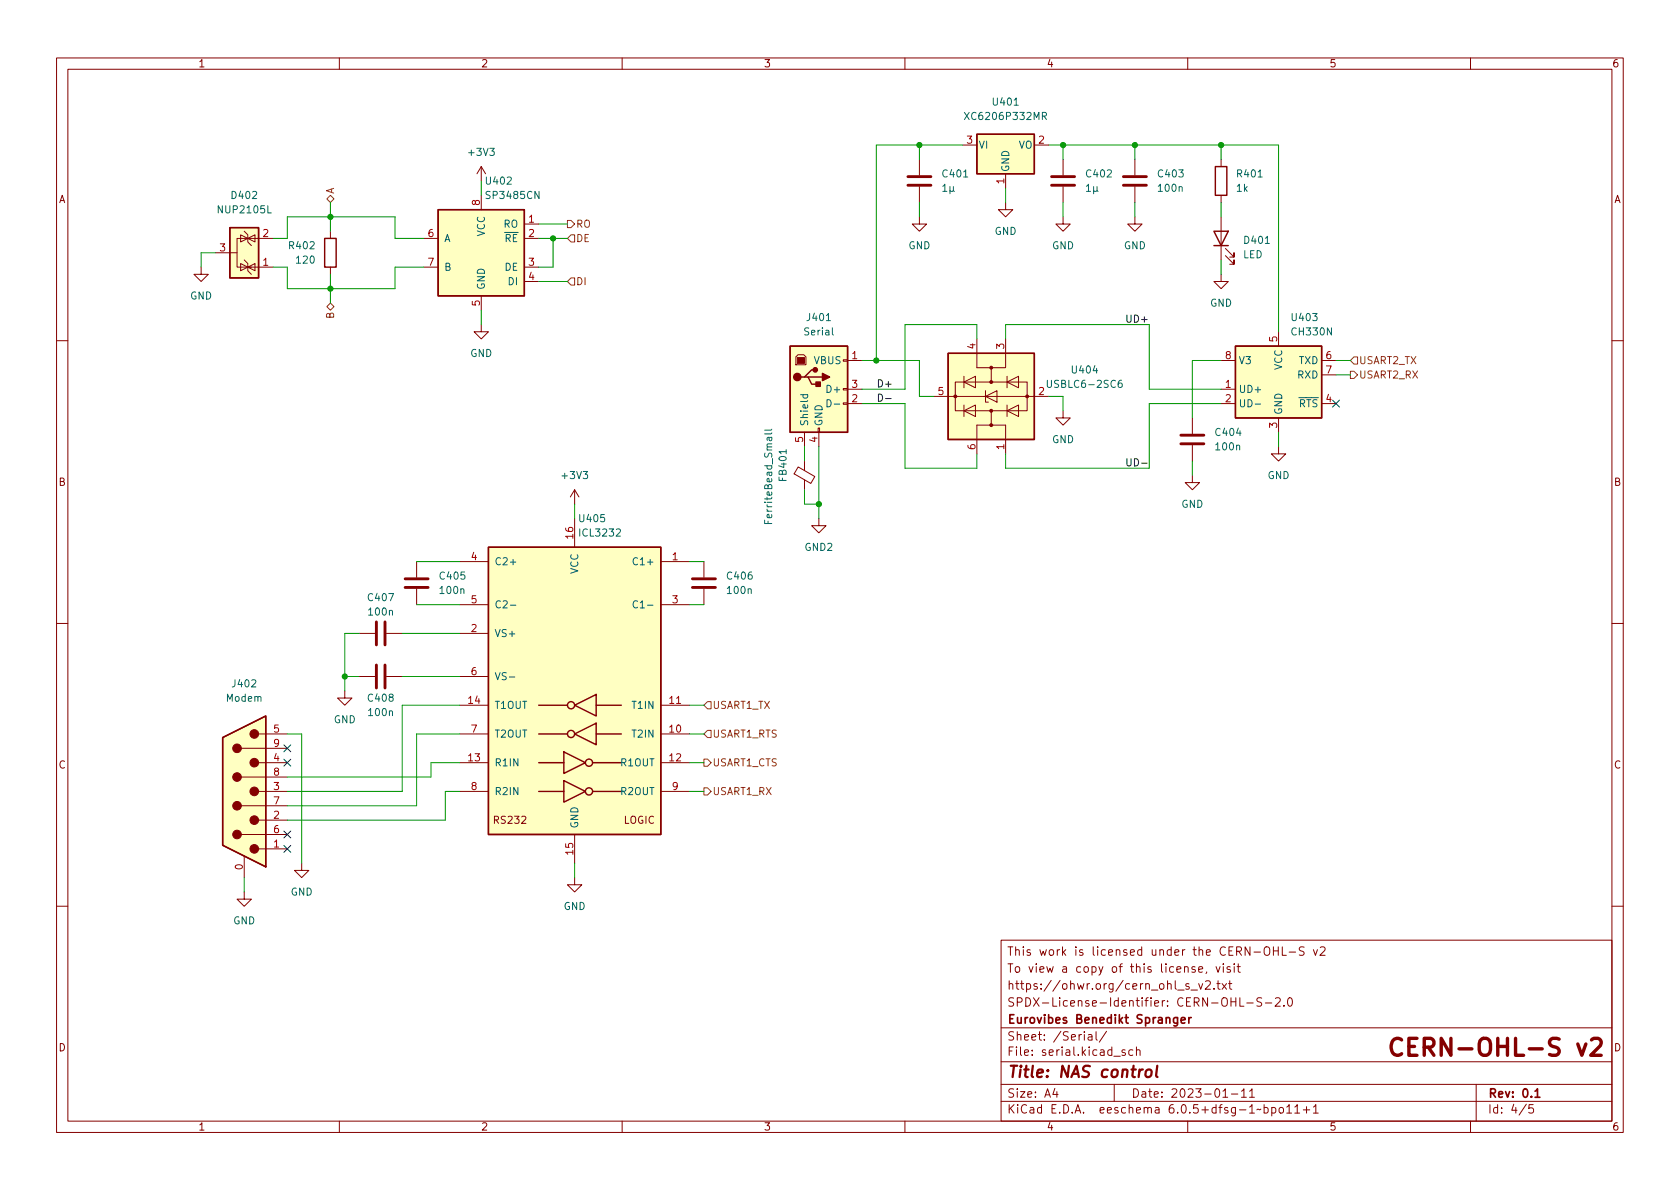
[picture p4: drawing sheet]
<svg xmlns="http://www.w3.org/2000/svg" width="297mm" height="210mm" viewBox="0 0 297 210" stroke-linecap="round" stroke-linejoin="round" font-family="sans-serif">
<g fill="none" stroke="#840000" stroke-width=".18">
<path d="M10 10.2h277v190.1h-277zM12 12.2h273v186.1h-273zM60 10.2v2M110 10.2v2M160 10.2v2M210 10.2v2M260 10.2v2M85.1 29.5l-.8 1.2M85.1 29.5v2.5M85.1 34.5v2.6M85.1 29.5l.8 1.2M92.7 39.6h2.5"/>
<path d="M162.6 38.3v1.3h1.2l-1.2 1.3-1.3-1.3h1.3M162.6 28.2v2.8M162.6 33v2.8M170.2 25.6h2.5M177.8 35.8v1.3h1.3l-1.3 1.2-1.3-1.2h1.3M177.8 30.7v2.6M182.9 25.6h2.5M188 38.3v1.3h1.2l-1.2 1.3-1.3-1.3h1.3M188 28.2v2.8M188 33v2.8M200.7 38.3v1.3h1.2l-1.2 1.3-1.3-1.3h1.3M200.7 28.2v2.8"/>
<path d="M200.7 33v2.8M215.9 28.2v1.3M215.9 34.5v1.3M215.9 38.3v7.7M35.6 47.2v1.3h1.2l-1.2 1.3-1.3-1.3h1.3M38.1 44.7h3.8M42.5 46.6l1.3 .6-1.3 .7zM42.5 41.5l1.3 .7-1.3 .6zM43.2 46l.6 .6v1.3l.6 .6M43.2 40.9l.6 .6v1.3l.6 .6M43.8 42.2h-1.9v5h1.9M43.8 42.2l1.3-.7v1.3z"/>
<path d="M43.8 47.2l1.3 .7v-1.3l-1.3 .6h.6M43.8 47.2h4.5M43.8 42.2h4.5M58.4 40.9v1.3M58.4 47.2v1.3M74.9 47.2h2.6M74.9 42.2h2.6M85.1 57.4v1.3h1.3l-1.3 1.2-1.3-1.2h1.3M85.1 52.3v2.6M92.7 47.2h2.5M92.7 42.2h2.5M92.7 49.8h2.5"/>
<path d="M172.7 59.9v5.1h2.6v2.6M177.8 59.9v5.1h-2.5M215.9 48.5v1.3h1.3l-1.3 1.2-1.3-1.2h1.3M216.7 45.2l1.5 1.5v-.7v.7h-.8M216.7 43.9l1.5 1.6v-.8v.8h-.8M226.1 58.7v2.5M10 60.2h2M140.7 63.1l.4-.4h1l.4 .4v1.4h-1.8zM142.2 76.4v2.6M144.7 75.7h.2v.7h-.2zM144.8 76.4v2.6M149.1 71.2h.8v.3h-.8z"/>
<path d="M149.1 68.7h.8v.3h-.8zM149.1 63.6h.8v.3h-.8zM149.9 68.8h2.5M149.9 71.4h2.5M149.9 63.7h2.5M165.1 70.1h20.3M168.9 67.6h12.7v5h-12.7zM170.4 72.6l2.1-1v2.1zM170.4 67.6l2.1-1.1v2.1zM170.4 66.5v2.1M170.4 71.6v2.1M174.2 70.1l2.1-1v2z"/>
<path d="M174.2 69.1v2h.6M175.3 72.6v2.6h-2.6v5.1M175.3 75.2h2.5v5.1M178.1 72.6l2-1v2.1zM178.1 67.6l2-1.1v2.1zM178.1 66.5v2.1M178.1 71.6v2.1M188 72.6v1.3h1.2l-1.2 1.3-1.3-1.3h1.3M210.8 73.9v2.8M210.8 78.7v2.8M215.9 68.8h2.5M215.9 71.4h2.5"/>
<path d="M215.9 63.7h2.5M226.1 79v1.3h1.2l-1.2 1.2-1.3-1.2h1.3M226.1 73.9v2.5M233.7 71.4h2.5M233.7 63.7h2.5M233.7 66.3h2.5M285 60.2h2M73.7 99.3v2.8M81.3 99.3h5.1M101.6 86.6v2.5M101.6 91.7v5.1M101.6 86.6l-.8 1.3"/>
<path d="M101.6 86.6l.8 1.3M116.8 99.3h5.1M124.5 99.3v2.8M141.1 82.6l3 1.7-.7 1.2-3-1.7zM142.2 81.5v1.7M142.2 84.9v1.7M144.8 91.7v1.3h1.2l-1.2 1.2-1.3-1.2h1.3M210.8 84.1v1.2h1.3l-1.3 1.3-1.3-1.3h1.3M10 110.2h2M63.5 112h2.8M63.5 119.6h2.8M68.3 112h2.8"/>
<path d="M68.3 119.6h2.8M73.7 104.1v2.8M81.3 112h5.1M81.3 106.9h5.1M81.3 119.6h5.1M116.8 106.9h5.1M124.5 104.1v2.8M285 110.2h2M42.7 137.4h8.1M42.7 132.3h8.1M45.7 129.8h5.1M45.7 134.9h5.1"/>
<path d="M45.7 139.9h5.1M61 122.2v1.2h1.2l-1.2 1.3-1.3-1.3h1.3M81.3 129.8h5.1M81.3 124.7h5.1M81.3 134.9h5.1M81.3 139.9h5.1M116.8 129.8h5.1M116.8 124.7h5.1M116.8 134.9h5.1M116.8 139.9h5.1M42.7 147.6h8.1M42.7 142.5h8.1"/>
<path d="M43.2 157.7v1.3h1.2l-1.2 1.3-1.3-1.3h1.3M43.2 151.4v3.8M45.7 150.1h5.1M45.7 145h5.1M53.3 152.6v1.3h1.3l-1.3 1.3-1.2-1.3h1.2M101.6 155.2v1.3h1.3l-1.3 1.2-1.3-1.2h1.3M101.6 147.6v5M10 160.2h2M177 166.3h108v32h-108zM210.2 174l-.3-.1-.3 .2 .1 .3 .5 .1v.4h-.6M210.6 175.1h1.1M211.3 171l-.4-.1-.2 .2 .1 .3 .5 .1v.4h-.6"/>
<path d="M211.9 173.9l.4 1 .3-1M211.9 171.4l.7-.1v-.3l-.5-.1-.2 .2 .1 .8h.6M213.1 173.6l.6-.2 .2 .2 .1 .3-.9 1h.9M213.4 171.9l-.2 .2M214.6 174.8v.1M215 170.9l.4 1 .3-1M215.1 173.9h.6M215.4 173.4v1.3l.3 .2M216.1 173.9l.8 1M216.3 170.4v.2M216.3 170.9v1M216.9 173.9l-.8 1"/>
<path d="M217.2 173.9h.6M217.4 173.4v1.3l.4 .2M217.5 171l-.4-.1-.2 .2 .1 .3 .5 .1v.4h-.6M218.2 170.4v.2M218.2 170.9v1M218.7 170.9h.6M218.9 170.4v1.3l.4 .2M219.2 176.4v1.5h.7M220.4 177.4h1.2M223.1 176.5l-.6-.1-.2 .2v.4l.6 .3 .2 .3-.3 .3h-.6M223.6 167.6a.5 .5 0 0 1 .6-.2 .5 .5 0 0 1 .3 .5v.5a.5 .5 0 0 1-.5 .6 .5 .5 0 0 1-.5-.6zM223.7 177.4h1.2"/>
<path d="M225.1 167.4v1.5M225.1 168.1h.9M225.5 176.6l.6-.2 .2 .2 .1 .3-1 1h1M226 167.4v1.5M226.7 167.4v1.5h.7M227 177.8v.1M227.8 176.6l.2-.2a.81 .81 0 0 1 .6 .7 .81 .81 0 0 1-.3 .8h-.2a.81 .81 0 0 1-.3-1.3zM227.9 168.4h1.2M230.6 167.5l-.6-.1-.2 .2v.4l.6 .3 .2 .3-.3 .3h-.6M232.2 167.9l.4 1 .3-1M233.4 167.6l.6-.2 .2 .2 .1 .3-.9 1h.9M285 160.2h2"/>
<path d="M60 198.3v2M110 198.3v2M160 198.3v2M177 194.8h108M177 191.8h108M177 187.8h108M177 181.8h108M186.5 192.5l-.4 1h1M186.9 193v1M192.4 183h.6l.1 .9M193.1 183.3l-.5 .1a.29 .29 0 0 0-.2 .2 .29 .29 0 0 0 .2 .3h.5M193.8 182.4v1.3l.2 .2"/>
<path d="M195.6 182.4l-1.2 1.9M196.9 186.8h1.2M197 191.8v3M198.9 185.7l-.3-.1-.2 .2v.3l.5 .1v.4h-.5M200.3 185.7l-.4-.1-.3 .3v.4l.1 .3h.6M200.9 185.8l.2-.2 .4 .1 .1 .9M200.9 185.1v1.5M210 198.3v2M216.2 193l.4-.5v1.5M216.2 194h.9M217.7 193.5h1.2M219.5 193l.4-.5v1.5"/>
<path d="M219.5 194h.9M220.9 193l.5-.5v1.5M220.9 194h.9M223.5 195.9l.4-.1 .3 .3v.4l-.1 .3h-.6M223.5 195.3v1.5M224.9 195.9l.4-.1 .3 .3v.4l-.2 .3h-.5M224.9 195.8v1.5M226.3 195.9l.3-.1 .3 .3v.4l-.3 .3h-.3l-.2-.3v-.4zM227.5 195.8l.4-.5v1.5M227.5 196.8h.9M228.9 195.8l.5-.5v1.5M228.9 196.8h.9"/>
<path d="M230.4 196.3h1.2M231 195.7v1.1M232.2 195.8l.4-.5v1.5M232.2 196.8h.9M260 198.3v2M261 191.8v6.5M269.9 195.3l-1.3 1.9M271.1 195.3h-.7l-.1 .7 .2-.1 .5 .1 .2 .2-.1 .5-.2 .1-.6-.1"/>
</g>
<path d="M208.2 179.9v1.2l-.3 .3h-.3M210.2 179.9v1M210.6 179.9l-.3 .1-.1 .2M208.2 180l-.4-.1-.3 .3v.4l.1 .3h.6M208.8 180.4l.8-.1-.1-.3-.4-.1-.3 .2 .1 .8h.6M271.4 193l.4-.5v1.5M271.4 194h.9" fill="none" stroke="#840000" stroke-width=".3"/>
<path d="M202.7 189.3a.52 .52 0 0 1 .5-.2 .52 .52 0 0 1 .4 .4v.6a.55 .55 0 0 1-.6 .4 .55 .55 0 0 1-.5-.4zM204.6 188.5l-.2 1.7 .3 .3" fill="none" stroke="#840000" stroke-width=".4"/>
<path d="M279 184.6l.7 2 .7-2M281.4 183.9l.4-.3h.7a.81 .81 0 0 1 .5 1.3l-1.8 1.7h1.9" fill="none" stroke="#840000" stroke-width=".6"/>
<g fill="#ffffc2" stroke="#ffffc2" stroke-width=".18">
<path d="M86.4 96.8h30.4v50.8h-30.4z"/>
<path d="M167.6 62.5h15.3v15.2h-15.3z"/>
<path d="M218.4 61.2h15.3v12.7h-15.3z"/>
<path d="M139.7 61.2h10.2v15.2h-10.2z"/>
<path d="M40.6 40.3h5.1v8.8h-5.1z"/>
<path d="M77.5 37.1h15.2v15.2h-15.2z"/>
<path d="M172.7 23.7h10.2v7h-10.2z"/>
<path d="M39.4 130.4l7.6-3.8v26.7l-7.6-3.8z"/>
</g>
<g fill="none" stroke="#840000" stroke-width=".25">
<path d="M77.5 37.1h15.2v15.2h-15.2zM172.7 23.7h10.2v7h-10.2zM214.9 29.5h2v5h-2zM40.6 40.3h5.1v8.8h-5.1zM57.4 42.2h2v5h-2zM214.6 40.9h2.6l-1.3 2.5zM214.6 43.4h2.6M139.7 61.2h10.2v15.2h-10.2zM142.2 66.7h.7l.6 1.2h1.3M142.9 66.7h2.5M144.1 65.4h-.6l-1.3 1.3h-.6M167.6 62.5h15.3v15.2h-15.3z"/>
<path d="M218.4 61.2h15.3v12.7h-15.3zM86.4 96.8h30.4v50.8h-30.4zM39.4 130.4l7.6-3.8v26.7l-7.6-3.8zM95.2 129.8h5.1M95.2 124.7h5.1M95.2 139.9h4.5M95.2 134.9h4.5M99.7 138l3.8 1.9-3.8 2zM99.7 133l3.8 1.9-3.8 1.9zM101.6 129.8l3.8-1.9v3.8zM101.6 124.7l3.8-1.9v3.8zM104.8 139.9h5.1"/>
<path d="M104.8 134.9h5.1M105.4 129.8h4.5M105.4 124.7h4.5"/>
<circle cx="101" cy="124.7" r=".63"/>
<circle cx="101" cy="129.8" r=".63"/>
<circle cx="104.1" cy="139.9" r=".63"/>
<circle cx="104.1" cy="134.9" r=".63"/>
</g>
<g fill="none" stroke="#006464" stroke-width=".18">
<path d="M170.5 19.9l.9 1.2M171.4 19.9l-.9 1.2M166.7 32.9l.4-.3v1.2M166.7 33.8h.7M168 33v1.3M168.6 33.7l.1 .1M168.6 33l-.1 .8h-.4l-.1-.1M184.3 20.5h.6l.1-.2v-.3l-.7-.1v1.2M184.6 20.5l.4 .6M192.1 32.9l.4-.3v1.2M192.1 33.8h.7M193.4 33v1.3"/>
<path d="M194 33.7l.1 .1M194 33l-.1 .8h-.4l-.1-.1M136.5 76.6l-.2 .1h-1.1M136.5 75.9l-.2 .2h-1.1M141.5 69.8h1.3M142 69.8v.4l.2 .2 .6-.1v-.5M146.2 70.7a.64 .64 0 0 1 .8 .6 .64 .64 0 0 1-.8 .6zM147.5 71.5h1M185.2 67.2v1.1l.2 .2h.4l.1-.2v-1.1M198.3 67.2l-.4 .1a.86 .86 0 0 0 0 1.2l.5-.1v-.4l-.2-.3h-.3l-.2 .3M221.9 71.5h1M112.7 98.7a.6 .6 0 0 0-.8 .5 .6 .6 0 0 0 .6 .7l.2-.1"/>
<path d="M135.2 92v.6h1.3M135.8 92.2v.4M90.1 119.7h.9M90.2 107h1M112.7 106.4a.6 .6 0 0 0-.8 .4 .6 .6 0 0 0 .6 .7l.2-.1"/>
</g>
<g fill="#840000" stroke="#840000" stroke-width=".18">
<path d="M141 63.2h1.2v1.1h-1.2z"/>
<circle cx="175.3" cy="75.2" r=".25"/>
<circle cx="175.3" cy="72.6" r=".25"/>
<circle cx="181.6" cy="70.1" r=".25"/>
<circle cx="168.9" cy="70.1" r=".25"/>
<circle cx="175.3" cy="67.6" r=".25"/>
<circle cx="175.3" cy="65" r=".25"/>
<circle cx="45" cy="150.1" r=".76"/>
<circle cx="45" cy="145" r=".76"/>
<circle cx="45" cy="139.9" r=".76"/>
<circle cx="45" cy="134.9" r=".76"/>
<circle cx="45" cy="129.8" r=".76"/>
<circle cx="41.9" cy="147.6" r=".76"/>
<circle cx="41.9" cy="142.5" r=".76"/>
<circle cx="41.9" cy="137.4" r=".76"/>
<circle cx="41.9" cy="132.3" r=".76"/>
</g>
<g fill="none" stroke="#840000" stroke-width=".51">
<path d="M160.5 32.8h4.1M160.5 31.2h4.1M185.9 32.8h4.1M185.9 31.2h4.1M198.6 32.8h4.1M198.6 31.2h4.1M208.8 78.5h4.1M208.8 77h4.1M66.5 110v4M66.5 117.6v4.1M68.1 110v4M68.1 117.6v4.1"/>
<path d="M71.6 103.9h4.1M71.6 102.4h4.1M122.4 103.9h4.1M122.4 102.4h4.1"/>
</g>
<g fill="#840000" stroke="#840000" stroke-width=".25">
<path d="M145.4 66l1.3 .7-1.3 .6z"/>
<path d="M144.3 67.6h.7v.7h-.7z"/>
<circle cx="141" cy="66.7" r=".63"/>
<circle cx="144.1" cy="65.4" r=".38"/>
</g>
<path d="M57.8 35.2l.6-.7 .7 .7-.7 .6zM100.3 39h.7l.6 .6-.6 .7h-.7zM57.8 54.2l.6-.6 .7 .6-.7 .7zM100.3 42.2l.7-.7h.6v1.3h-.6zM101 49.1h.6v1.3h-.6l-.7-.6zM238.8 65.7h.6l.6 .6-.6 .6h-.6zM239.4 63.1h.6v1.3h-.6l-.6-.7zM124.5 139.3h.6l.6 .6-.6 .7h-.6zM124.5 134.2h.6l.6 .7-.6 .6h-.6zM125.1 124.1h.6v1.2h-.6l-.6-.6zM125.1 129.2h.6v1.2h-.6l-.6-.6z" fill="none" stroke="#725600" stroke-width=".18"/>
<path d="M155.3 69.7a.64 .64 0 0 1 .8 .6 .64 .64 0 0 1-.8 .7zM156.6 70.5h1M199.3 81.1v1l.2 .3h.2l.3-.3v-1" fill="none" stroke="#0f0f0f" stroke-width=".18"/>
<g fill="none" stroke="#009600" stroke-width=".18">
<path d="M58.4 35.8v5.1M85.1 32v2.5M95.2 39.6h5.1M162.6 25.6v2.6M162.6 35.8v2.5M170.2 25.6h-15.3v38.1M177.8 33.3v2.5M185.4 25.6h40.7v33.1M188 25.6v2.6M188 35.8v2.5M200.7 25.6v2.6M200.7 35.8v2.5"/>
<path d="M215.9 25.6v2.6M215.9 35.8v2.5M38.1 44.7h-2.5v2.5M48.3 42.2h2.5v-3.9h19v3.9h5.1M48.3 47.2h2.5v3.8h19v-3.8h5.1M58.4 48.5v5.1M85.1 54.9v2.5M95.2 42.2h5.1M95.2 49.8h5.1M97.8 42.2v5h-2.6M172.7 59.9v-2.5h-12.7v11.4h-7.6M177.8 59.9v-2.5h25.4v11.4h12.7"/>
<path d="M215.9 46v2.5M142.2 79v2.5M144.8 79v12.7M152.4 63.7h10.2v6.4h2.5M152.4 71.4h7.6v11.4h12.7v-2.5M185.4 70.1h2.6v2.5M215.9 63.7h-5.1v10.2M215.9 71.4h-12.7v11.4h-25.4v-2.5M226.1 76.4v2.6M236.2 63.7h2.6M236.2 66.3h2.6M73.7 99.3h7.6"/>
<path d="M101.6 89.1v2.6M121.9 99.3h2.6M142.2 86.6v2.5h2.6M210.8 81.5v2.6M61 119.6h2.5M63.5 112h-2.5v10.2M71.1 119.6h10.2M71.1 112h10.2M73.7 106.9h7.6M121.9 106.9h2.6M50.8 129.8h2.5v22.8M81.3 124.7h-10.2v15.2h-20.3"/>
<path d="M81.3 139.9h-2.6v5.1h-27.9M81.3 134.9h-5.1v2.5h-25.4M81.3 129.8h-7.6v12.7h-22.9M121.9 139.9h2.6M121.9 134.9h2.6M121.9 129.8h2.6M121.9 124.7h2.6M43.2 155.2v2.5M101.6 152.6v2.6"/>
</g>
<path d="M235.6 70.8l1.2 1.2M236.8 70.8l-1.2 1.2M50.2 131.7l1.2 1.2M50.2 134.3l1.2 1.2M51.4 131.7l-1.2 1.2M51.4 134.3l-1.2 1.2M50.2 147l1.2 1.2M50.2 149.5l1.2 1.2M51.4 147l-1.2 1.2M51.4 149.5l-1.2 1.2" fill="none" stroke="#000084" stroke-width=".18"/>
<g fill="#009600" stroke="#009600" stroke-width=".18">
<circle cx="61" cy="119.6" r=".46"/>
<circle cx="144.8" cy="89.1" r=".46"/>
<circle cx="162.6" cy="25.6" r=".46"/>
<circle cx="154.9" cy="63.7" r=".46"/>
<circle cx="97.8" cy="42.2" r=".46"/>
<circle cx="58.4" cy="38.3" r=".46"/>
<circle cx="58.4" cy="51" r=".46"/>
<circle cx="215.9" cy="25.6" r=".46"/>
<circle cx="200.7" cy="25.6" r=".46"/>
<circle cx="188" cy="25.6" r=".46"/>
</g>
<text font-size="4.2" fill="#840000" x="245" y="186.8">CERN-OHL-S v2</text>
<text font-size="2.8" fill="#840000" x="178" y="190.6">Title: NAS control</text>
<g font-size="2.1" fill="#840000">
<text x="178" y="172">To view a copy of this license, visit</text>
<text x="178" y="169">This work is licensed under the CERN-OHL-S v2</text>
<text x="178" y="178">SPDX-License-Identifier: CERN-OHL-S-2.0</text>
<text x="178" y="175">https://ohwr.org/cern_ohl_s_v2.txt</text>
<text x="178" y="184">Sheet: /Serial/</text>
<text x="178" y="181">Eurovibes Benedikt Spranger</text>
<text x="178" y="186.7">File: serial.kicad_sch</text>
<text x="178" y="196.9">KiCad E.D.A. eeschema 6.0.5+dfsg-1~bpo11+1</text>
<text x="178" y="194.1">Size: A4</text>
<text x="200" y="194.1">Date: 2023-01-11</text>
<text x="263" y="194.1">Rev: 0.1</text>
<text x="263" y="196.9">Id: 4/5</text>
</g>
<g font-size="1.8" fill="#840000">
<text x="35" y="11.9">1</text>
<text x="85" y="11.9">2</text>
<text x="135" y="11.9">3</text>
<text x="185" y="11.9">4</text>
<text x="235" y="11.9">5</text>
<text x="285" y="11.9">6</text>
<text x="10.3" y="35.9">A</text>
<text x="285.3" y="35.9">A</text>
<text x="10.3" y="85.9">B</text>
<text x="285.3" y="85.9">B</text>
<text x="10.3" y="135.9">C</text>
<text x="285.3" y="135.9">C</text>
<text x="87.5" y="145.7">RS232</text>
<text x="110.2" y="145.7">LOGIC</text>
<text x="10.3" y="185.9">D</text>
<text x="285.3" y="185.9">D</text>
<text x="35" y="199.9">1</text>
<text x="85" y="199.9">2</text>
<text x="135" y="199.9">3</text>
<text x="185" y="199.9">4</text>
<text x="235" y="199.9">5</text>
<text x="285" y="199.9">6</text>
</g>
<g font-size="1.8" fill="#006464">
<text x="171.2" y="21.2">XC6206P332MR</text>
<text x="175.7" y="18.7">U401</text>
<text x="83" y="27.6">+3V3</text>
<text x="173" y="26.3">VI</text>
<text x="180.1" y="26.3">VO</text>
<text x="41.1" y="35.2">D402</text>
<text x="86.1" y="32.6">U402</text>
<text x="86.2" y="35.2">SP3485CN</text>
<text x="166.8" y="31.4">C401</text>
<text x="178.4" y="30.5" transform="rotate(-90 178.4 30.5)">GND</text>
<text x="192.2" y="31.4">C402</text>
<text x="204.9" y="31.4">C403</text>
<text x="204.9" y="33.9">100n</text>
<text x="218.7" y="33.9">1k</text>
<text x="218.9" y="31.4">R401</text>
<text x="38.8" y="37.7">NUP2105L</text>
<text x="85.7" y="41.8" transform="rotate(-90 85.7 41.8)">VCC</text>
<text x="89" y="40.3">RO</text>
<text x="175.8" y="41.5">GND</text>
<text x="51.2" y="44.1">R402</text>
<text x="52.5" y="46.6">120</text>
<text x="78.5" y="42.8">A</text>
<text x="78.5" y="47.9">B</text>
<text x="87.9" y="42.8">~{RE}</text>
<text x="89.2" y="47.9">DE</text>
<text x="160.6" y="44.1">GND</text>
<text x="186" y="44.1">GND</text>
<text x="198.7" y="44.1">GND</text>
<text x="219.7" y="45.7">LED</text>
<text x="220.1" y="43.1">D401</text>
<text x="33.6" y="53">GND</text>
<text x="85.7" y="51.3" transform="rotate(-90 85.7 51.3)">GND</text>
<text x="89.9" y="50.4">DI</text>
<text x="142.4" y="59.3">Serial</text>
<text x="142.8" y="56.8">J401</text>
<text x="213.9" y="54.2">GND</text>
<text x="228.5" y="56.8">U403</text>
<text x="228.5" y="59.3">CH330N</text>
<text x="83.1" y="63.1">GND</text>
<text x="143.9" y="64.4">VBUS</text>
<text x="218.9" y="64.4">V3</text>
<text x="226.7" y="65.5" transform="rotate(-90 226.7 65.5)">VCC</text>
<text x="229.6" y="64.4">TXD</text>
<text x="146.5" y="69.5">D+</text>
<text x="185.7" y="68.6">USBLC6-2SC6</text>
<text x="189.7" y="66">U404</text>
<text x="218.9" y="69.5">UD+</text>
<text x="229.4" y="66.9">RXD</text>
<text x="142.9" y="75.4" transform="rotate(-90 142.9 75.4)">Shield</text>
<text x="145.4" y="75.4" transform="rotate(-90 145.4 75.4)">GND</text>
<text x="215" y="77.1">C404</text>
<text x="218.9" y="72">UD-</text>
<text x="226.7" y="73.4" transform="rotate(-90 226.7 73.4)">GND</text>
<text x="228.3" y="72">~{RTS}</text>
<text x="186" y="78.4">GND</text>
<text x="215.1" y="79.6">100n</text>
<text x="99.5" y="84.7">+3V3</text>
<text x="139.1" y="84.9" transform="rotate(-90 139.1 84.9)">FB401</text>
<text x="208.9" y="89.8">GND</text>
<text x="224.1" y="84.7">GND</text>
<text x="102.6" y="92.3">U405</text>
<text x="102.7" y="94.9">ICL3232</text>
<text x="136.5" y="92.1" transform="rotate(-90 136.5 92.1)">FerriteBead_Small</text>
<text x="87.4" y="99.9">C2+</text>
<text x="102.2" y="101.5" transform="rotate(-90 102.2 101.5)">VCC</text>
<text x="112.5" y="99.9">C1+</text>
<text x="142.3" y="97.4">GND2</text>
<text x="65.2" y="106.3">C407</text>
<text x="77.9" y="102.5">C405</text>
<text x="77.9" y="105">100n</text>
<text x="87.4" y="107.6">C2-</text>
<text x="113" y="107.6">C1-</text>
<text x="128.7" y="102.5">C406</text>
<text x="128.7" y="105">100n</text>
<text x="65.3" y="108.8">100n</text>
<text x="87.4" y="112.6">VS+</text>
<text x="40.1" y="124.1">Modem</text>
<text x="41.2" y="121.5">J402</text>
<text x="65.2" y="124.1">C408</text>
<text x="87.4" y="125.3">T1OUT</text>
<text x="87.4" y="120.3">VS-</text>
<text x="112" y="125.3">T1IN</text>
<text x="59" y="127.9">GND</text>
<text x="65.3" y="126.6">100n</text>
<text x="87.4" y="130.4">T2OUT</text>
<text x="112" y="130.4">T2IN</text>
<text x="87.4" y="135.5">R1IN</text>
<text x="109.8" y="135.5">R1OUT</text>
<text x="87.4" y="140.6">R2IN</text>
<text x="109.8" y="140.6">R2OUT</text>
<text x="102.2" y="146.6" transform="rotate(-90 102.2 146.6)">GND</text>
<text x="51.4" y="158.4">GND</text>
<text x="99.6" y="160.9">GND</text>
<text x="41.2" y="163.4">GND</text>
</g>
<g font-size="1.8" fill="#a90000">
<text x="171" y="25.4">3</text>
<text x="183.7" y="25.4">2</text>
<text x="177.5" y="32.5" transform="rotate(-90 177.5 32.5)">1</text>
<text x="46.5" y="41.9">2</text>
<text x="75.7" y="41.9">6</text>
<text x="84.8" y="36.3" transform="rotate(-90 84.8 36.3)">8</text>
<text x="93.5" y="39.4">1</text>
<text x="93.5" y="41.9">2</text>
<text x="38.9" y="44.4">3</text>
<text x="46.5" y="47">1</text>
<text x="75.7" y="47">7</text>
<text x="93.5" y="47">3</text>
<text x="93.5" y="49.5">4</text>
<text x="84.8" y="54.1" transform="rotate(-90 84.8 54.1)">5</text>
<text x="150.6" y="63.5">1</text>
<text x="172.5" y="61.7" transform="rotate(-90 172.5 61.7)">4</text>
<text x="177.5" y="61.7" transform="rotate(-90 177.5 61.7)">3</text>
<text x="216.7" y="63.5">8</text>
<text x="225.8" y="60.4" transform="rotate(-90 225.8 60.4)">5</text>
<text x="234.5" y="63.5">6</text>
<text x="150.6" y="71.1">2</text>
<text x="150.6" y="68.6">3</text>
<text x="165.9" y="69.8">5</text>
<text x="183.7" y="69.8">2</text>
<text x="216.7" y="68.6">1</text>
<text x="216.7" y="71.1">2</text>
<text x="234.5" y="71.1">4</text>
<text x="234.5" y="66">7</text>
<text x="225.8" y="75.7" transform="rotate(-90 225.8 75.7)">3</text>
<text x="142" y="78.2" transform="rotate(-90 142 78.2)">5</text>
<text x="144.5" y="78.2" transform="rotate(-90 144.5 78.2)">4</text>
<text x="172.5" y="79.5" transform="rotate(-90 172.5 79.5)">6</text>
<text x="177.5" y="79.5" transform="rotate(-90 177.5 79.5)">1</text>
<text x="101.3" y="95.2" transform="rotate(-90 101.3 95.2)">16</text>
<text x="83.3" y="99.1">4</text>
<text x="118.9" y="99.1">1</text>
<text x="83.3" y="106.7">5</text>
<text x="118.9" y="106.7">3</text>
<text x="83.3" y="111.8">2</text>
<text x="83.3" y="119.4">6</text>
<text x="82.8" y="124.5">14</text>
<text x="118.4" y="124.5">11</text>
<text x="48.4" y="129.5">5</text>
<text x="83.3" y="129.5">7</text>
<text x="118.4" y="129.5">10</text>
<text x="48.4" y="134.6">4</text>
<text x="48.4" y="137.2">8</text>
<text x="48.4" y="132.1">9</text>
<text x="82.8" y="134.6">13</text>
<text x="118.4" y="134.6">12</text>
<text x="48.4" y="139.7">3</text>
<text x="48.4" y="142.2">7</text>
<text x="83.3" y="139.7">8</text>
<text x="118.9" y="139.7">9</text>
<text x="48.4" y="149.9">1</text>
<text x="48.4" y="144.8">2</text>
<text x="48.4" y="147.3">6</text>
<text x="42.9" y="153.8" transform="rotate(-90 42.9 153.8)">0</text>
<text x="101.3" y="151.1" transform="rotate(-90 101.3 151.1)">15</text>
</g>
<g font-size="1.8" fill="#725600">
<text x="59.1" y="34.3" transform="rotate(-90 59.1 34.3)">A</text>
<text x="101.8" y="40.3">RO</text>
<text x="101.8" y="42.8">DE</text>
<text x="101.8" y="50.4">DI</text>
<text x="59.1" y="56.3" transform="rotate(-90 59.1 56.3)">B</text>
<text x="240.2" y="64.4">USART2_TX</text>
<text x="240.2" y="66.9">USART2_RX</text>
<text x="125.9" y="125.3">USART1_TX</text>
<text x="125.9" y="130.4">USART1_RTS</text>
<text x="125.9" y="135.5">USART1_CTS</text>
<text x="125.9" y="140.6">USART1_RX</text>
</g>
<g font-size="1.8" fill="#0f0f0f">
<text x="199.6" y="57">UD+</text>
<text x="154.9" y="68.5">D+</text>
<text x="200.1" y="82.4">UD-</text>
</g>
</svg>
